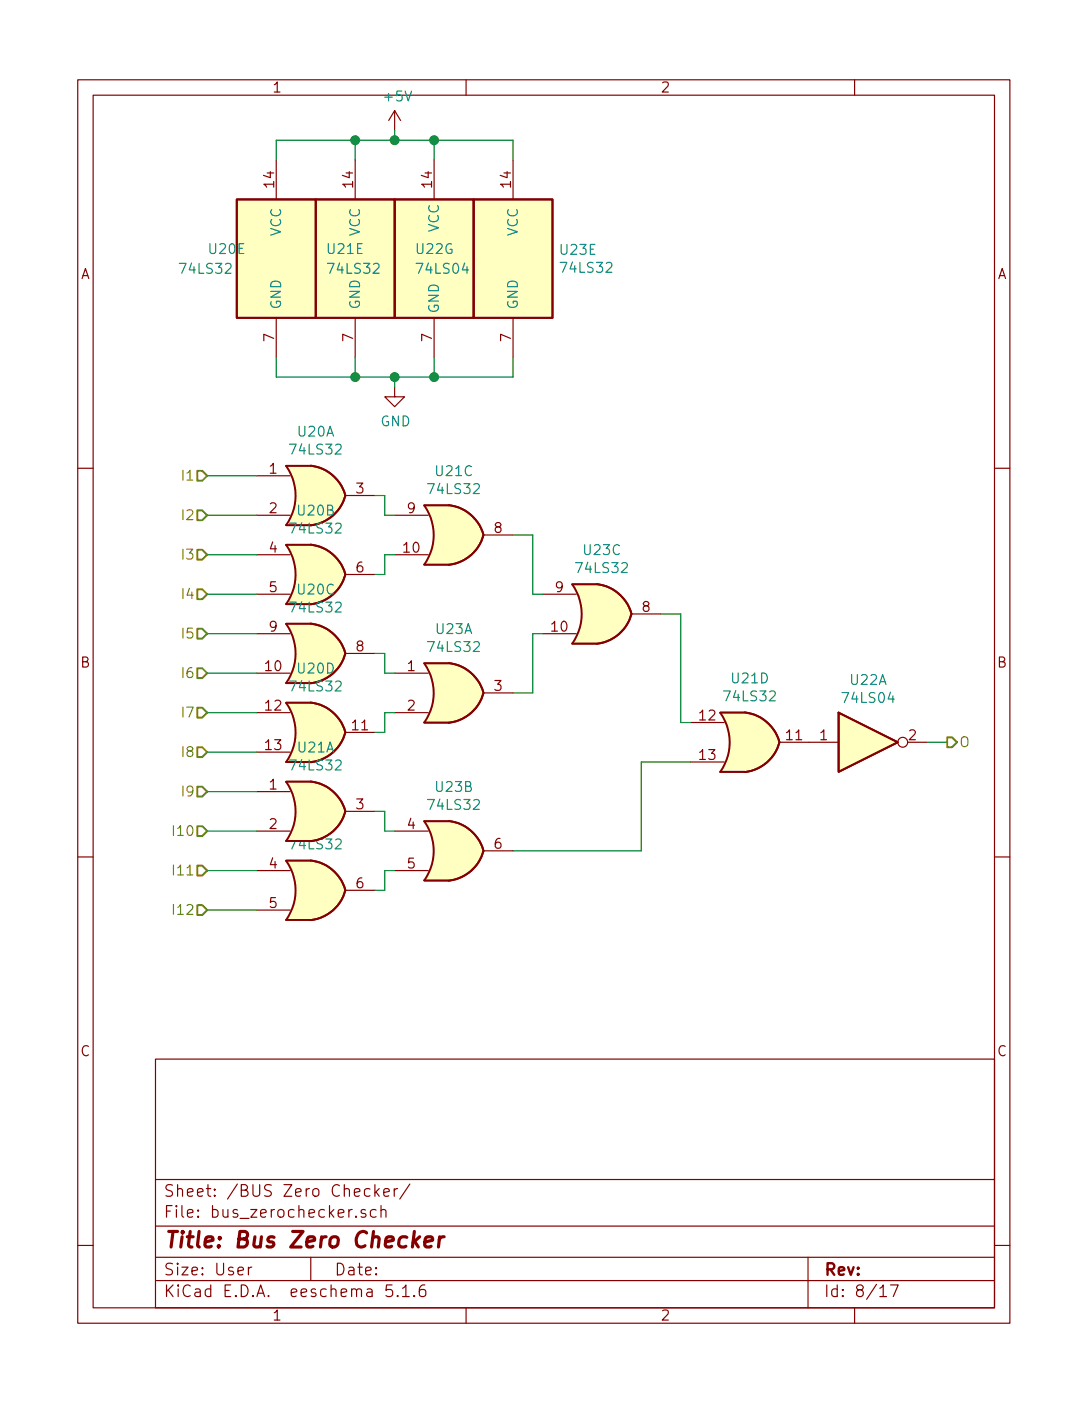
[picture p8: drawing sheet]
<svg xmlns="http://www.w3.org/2000/svg" width="140mm" height="180mm" viewBox="0 0 140 180" stroke-linecap="round" stroke-linejoin="round" font-family="sans-serif">
<g fill="none" stroke="#840000" stroke-width=".15">
<path d="M10 10.3h120v160h-120zM12 12.2h116v156.1h-116zM50.8 14.2l-.8 1.3M50.8 14.2v2.6M50.8 14.2l.8 1.3M60 10.3v1.9M110 10.3v1.9M35.6 20.6v5.1M45.7 20.6v5.1M55.9 20.6v5.1M66 20.6v5.1M35.6 40.9v5.1"/>
<path d="M45.7 40.9v5.1M50.8 49.8v1.3h1.3l-1.3 1.2-1.3-1.2h1.3M55.9 40.9v5.1M66 40.9v5.1M10 60.3h2M33 76.5h4.3M33 71.4h4.3M33 66.3h4.3M33 61.2h4.3M44.4 63.8h3.9M44.4 73.9h3.9M50.8 71.4h4.3"/>
<path d="M50.8 66.3h4.3M62.2 68.8h3.8M69.8 76.5h4.4M81.3 79h3.8M128 60.3h2M33 81.5h4.3M33 86.6h4.3M33 91.7h4.3M33 96.8h4.3M44.4 84.1h3.9M44.4 94.2h3.9M50.8 86.6h4.3"/>
<path d="M50.8 91.7h4.3M62.2 89.2h3.8M69.8 81.5h4.4M88.9 93h4.3M88.9 98h4.3M100.3 95.5h7.6M116.8 95.5h2.6M10 110.3h2M33 106.9h4.3M33 112h4.3M33 117.1h4.3M33 101.9h4.3"/>
<path d="M44.4 114.6h3.9M44.4 104.4h3.9M50.8 106.9h4.3M50.8 112h4.3M62.2 109.5h3.8M128 110.3h2M20 136.3h108v32h-108zM20 157.8h108M20 151.8h108M45.8 156.5h.1l-.1 .1v-.1v.1M47 155.7l-.3-.1-.2 .1v.2a.48 .48 0 0 0 .5 .3l.1 .1-.1 .2-.1 .1-.4-.1M47.6 153a.53 .53 0 0 0-.6 .1v.7a.53 .53 0 0 0 .6 .1"/>
<path d="M48.3 152.4v1.5M48.4 155.7a.48 .48 0 0 0-.7 .2v.4a.48 .48 0 0 0 .7 .2M48.4 153.4l.4 .5M48.8 152.9l-.5 .6M49 155.8a.38 .38 0 0 1 .7 0v.8M49 155.1v1.5M49.4 153.4l.7-.1-.1-.3-.4-.1-.2 .2 .1 .8h.1h.4M50.7 152.9v1M51.2 152.9l-.3 .1-.2 .2M52.8 152.4l-1.3 1.9M10 160.3h2M20 164.8h108"/>
<path d="M20 161.8h108M32 163v1M32.4 163l-.3 .1-.1 .2M40 161.8v3M50.5 165.3h-.7l-.1 .7a.62 .62 0 0 1 .7 0l.1 .2v.5l-.2 .1h-.4l-.2-.1M51.2 166.7l.1 .1h-.1h-.1l.1-.1v.1M51.8 165.8l.3-.2 .1-.3v1.5M51.8 166.8h.9M53.3 166.7l.1 .1h-.1v-.1v.1M54.7 165.3a.59 .59 0 0 0-.7 .7v.7a.54 .54 0 0 0 .8 0 .65 .65 0 0 0-.1-.7 .57 .57 0 0 0-.7 0v.2M60 168.3v2M104 161.8v6.5"/>
<path d="M110 168.3v2M113.3 165.8l.3-.2 .1-.3v1.5M113.3 166.8h.8M114.6 165.3h1l-.6 1.5M128 160.3h2"/>
<circle cx="116.2" cy="95.5" r=".63"/>
</g>
<path d="M53.4 159.7l.4 .8M54 159.1l-.8 .8M54.7 159.8l1-.2-.1-.4-.5-.1-.2 .1-.2 .2v.8v.2l.2 .1h.4l.2-.1M56.6 159.1l-.2 1.4M57.2 159.1a.55 .55 0 0 0-.7 .4" fill="none" stroke="#840000" stroke-width=".41"/>
<g fill="#ffffc2" stroke="#ffffc2" stroke-width=".13">
<path d="M57.8 105.6a5.2 5.2 0 0 1 4.4 3.9l-5 1.3z"/>
<path d="M57.2 108.2l5 1.3a5.2 5.2 0 0 1-4.4 3.8z"/>
<path d="M54.6 113.3h3.2z"/>
<path d="M54.6 105.7h3.2z"/>
<path d="M54.6 105.7h3.2v7.6h-3.2a6.7 6.7 0 0 0 0-7.6z"/>
<path d="M76.8 75.2a5.2 5.2 0 0 1 4.5 3.8l-5 1.3z"/>
<path d="M76.3 77.7l5 1.3a5.2 5.2 0 0 1-4.5 3.8z"/>
<path d="M73.7 82.8h3.1z"/>
<path d="M73.7 75.2h3.1z"/>
<path d="M73.7 75.2h3.1v7.6h-3.1a6.7 6.7 0 0 0 0-7.6z"/>
<path d="M95.9 91.7a5.2 5.2 0 0 1 4.4 3.8l-5 1.3z"/>
<path d="M95.3 94.2l5 1.3a5.2 5.2 0 0 1-4.4 3.8z"/>
<path d="M92.7 99.3h3.2z"/>
<path d="M92.7 91.7h3.2z"/>
<path d="M92.7 91.7h3.2v7.6h-3.2a6.7 6.7 0 0 0 0-7.6z"/>
<path d="M57.8 85.3a5.2 5.2 0 0 1 4.4 3.8l-5 1.4z"/>
<path d="M57.2 87.8l5 1.4a5.2 5.2 0 0 1-4.4 3.8z"/>
<path d="M54.6 93h3.2z"/>
<path d="M54.6 85.3h3.2z"/>
<path d="M54.6 85.3h3.2v7.7h-3.2a6.7 6.7 0 0 0 0-7.7z"/>
<path d="M61 25.7h10.1v15.2h-10.1z"/>
<path d="M107.9 91.7l7.7 3.8-7.7 3.8z"/>
<path d="M50.8 25.7h10.2v15.2h-10.2z"/>
<path d="M57.8 65a5.2 5.2 0 0 1 4.4 3.8l-5 1.4z"/>
<path d="M57.2 67.5l5 1.4a5.2 5.2 0 0 1-4.4 3.8z"/>
<path d="M54.6 72.6h3.2z"/>
<path d="M54.6 65h3.2z"/>
<path d="M54.6 65h3.2v7.6h-3.2a6.7 6.7 0 0 0 0-7.6z"/>
<path d="M40 110.7a5.2 5.2 0 0 1 4.4 3.8l-5 1.4z"/>
<path d="M39.4 113.2l5 1.4a5.2 5.2 0 0 1-4.4 3.8z"/>
<path d="M36.8 118.4h3.2z"/>
<path d="M36.8 110.7h3.2z"/>
<path d="M36.8 110.7h3.2v7.7h-3.2a6.7 6.7 0 0 0 0-7.7z"/>
<path d="M40.6 25.7h10.2v15.2h-10.2z"/>
<path d="M30.5 25.7h10.1v15.2h-10.1z"/>
<path d="M40 59.9a5.2 5.2 0 0 1 4.4 3.8l-5 1.4z"/>
<path d="M39.4 62.4l5 1.4a5.2 5.2 0 0 1-4.4 3.8z"/>
<path d="M36.8 67.6h3.2z"/>
<path d="M36.8 59.9h3.2z"/>
<path d="M36.8 59.9h3.2v7.7h-3.2a6.7 6.7 0 0 0 0-7.7z"/>
<path d="M40 70.1a5.2 5.2 0 0 1 4.4 3.8l-5 1.3z"/>
<path d="M39.4 72.6l5 1.3a5.2 5.2 0 0 1-4.4 3.9z"/>
<path d="M36.8 77.7h3.2z"/>
<path d="M36.8 70.1h3.2z"/>
<path d="M36.8 70.1h3.2v7.6h-3.2a6.7 6.7 0 0 0 0-7.6z"/>
<path d="M40 80.2a5.2 5.2 0 0 1 4.4 3.9l-5 1.3z"/>
<path d="M39.4 82.8l5 1.3a5.2 5.2 0 0 1-4.4 3.8z"/>
<path d="M36.8 87.9h3.2z"/>
<path d="M36.8 80.3h3.2z"/>
<path d="M36.8 80.3h3.2v7.6h-3.2a6.7 6.7 0 0 0 0-7.6z"/>
<path d="M40 90.4a5.2 5.2 0 0 1 4.4 3.8l-5 1.4z"/>
<path d="M39.4 92.9l5 1.4a5.2 5.2 0 0 1-4.4 3.8z"/>
<path d="M36.8 98h3.2z"/>
<path d="M36.8 90.4h3.2z"/>
<path d="M36.8 90.4h3.2v7.6h-3.2a6.7 6.7 0 0 0 0-7.6z"/>
<path d="M40 100.6a5.2 5.2 0 0 1 4.4 3.8l-5 1.3z"/>
<path d="M39.4 103.1l5 1.3a5.2 5.2 0 0 1-4.4 3.8z"/>
<path d="M36.8 108.2h3.2z"/>
<path d="M36.8 100.6h3.2z"/>
<path d="M36.8 100.6h3.2v7.6h-3.2a6.7 6.7 0 0 0 0-7.6z"/>
</g>
<g fill="none" stroke="#840000" stroke-width=".25">
<path d="M30.5 25.7h10.1v15.2h-10.1zM40.6 25.7h10.2v15.2h-10.2zM50.8 25.7h10.2v15.2h-10.2zM61 25.7h10.1v15.2h-10.1zM36.8 59.9h3.2M36.9 60a6.6 6.6 0 0 1 0 7.5M40 59.9a5.2 5.2 0 0 1 4.4 3.8M36.8 77.7h3.2M36.8 70.1h3.2M36.9 70.1a6.6 6.6 0 0 1 0 7.6M40 70.1a5.2 5.2 0 0 1 4.4 3.8M44.4 63.8a5.2 5.2 0 0 1-4.4 3.8h-3.2"/>
<path d="M44.4 73.9a5.2 5.2 0 0 1-4.4 3.9M54.6 65h3.2M54.6 65.1a6.6 6.6 0 0 1 0 7.5M57.8 65a5.2 5.2 0 0 1 4.4 3.8M62.2 68.9a5.2 5.2 0 0 1-4.4 3.8l-3.2-.1M73.7 75.2h3.1a5.2 5.2 0 0 1 4.5 3.8M73.7 75.2a6.6 6.6 0 0 1 0 7.6M81.3 79a5.2 5.2 0 0 1-4.5 3.8M36.8 80.3l3.2-.1a5.2 5.2 0 0 1 4.4 3.9M36.8 87.9h3.2M36.8 98h3.2M36.8 90.4h3.2"/>
<path d="M36.9 80.3a6.6 6.6 0 0 1 0 7.6M36.9 90.5a6.6 6.6 0 0 1 0 7.5M40 90.4a5.2 5.2 0 0 1 4.4 3.8M44.4 84.1a5.2 5.2 0 0 1-4.4 3.8M44.4 94.3a5.2 5.2 0 0 1-4.4 3.8M54.6 93h3.2M54.6 85.3h3.2M54.6 85.4a6.6 6.6 0 0 1 0 7.5M57.8 85.3a5.2 5.2 0 0 1 4.4 3.8M62.2 89.2a5.2 5.2 0 0 1-4.4 3.8M73.7 82.8h3.1M92.7 91.7h3.2a5.2 5.2 0 0 1 4.4 3.8"/>
<path d="M92.7 99.3h3.2M92.7 91.7a6.6 6.6 0 0 1 0 7.6M100.3 95.5a5.2 5.2 0 0 1-4.4 3.8M107.9 91.7l7.7 3.8-7.7 3.8zM36.8 110.7h3.2a5.2 5.2 0 0 1 4.4 3.8M36.8 118.4h3.2M36.8 100.6h3.2M36.9 110.8a6.6 6.6 0 0 1 0 7.5M36.9 100.6a6.6 6.6 0 0 1 0 7.6M40 100.6a5.2 5.2 0 0 1 4.4 3.8M44.4 114.6a5.2 5.2 0 0 1-4.4 3.8M44.4 104.4a5.2 5.2 0 0 1-4.4 3.8h-3.2"/>
<path d="M54.6 113.3h3.2M54.6 105.7h3.2M54.6 105.7a6.6 6.6 0 0 1 0 7.6M57.8 105.6a5.2 5.2 0 0 1 4.4 3.9M62.2 109.5a5.2 5.2 0 0 1-4.4 3.8"/>
</g>
<g fill="none" stroke="#008400" stroke-width=".15">
<path d="M45.7 18v2.6M50.8 16.8v1.2M55.9 18v2.6M35.6 20.6v-2.6h30.4v2.6M35.6 46v2.5h30.4v-2.5M45.7 46v2.5M50.8 48.5v1.3M55.9 46v2.5M26.7 76.5h6.3M26.7 66.3h6.3M26.7 71.4h6.3M26.7 61.2h6.3"/>
<path d="M48.3 63.8h1.2v2.5h1.3M50.8 71.4h-1.3v2.5h-1.2M66 68.8h2.6v7.7h1.2M85.1 79h2.5v14h1.3M26.7 96.8h6.3M26.7 91.7h6.3M26.7 86.6h6.3M26.7 81.5h6.3M48.3 84.1h1.2v2.5h1.3M50.8 91.7h-1.3v2.5h-1.2M69.8 81.5h-1.2v7.7h-2.6M88.9 98h-6.4v11.5h-16.5"/>
<path d="M119.4 95.5h2.5M26.7 101.9h6.3M26.7 106.9h6.3M26.7 112h6.3M26.7 117.1h6.3M48.3 104.4h1.2v2.5h1.3M50.8 112h-1.3v2.6h-1.2"/>
</g>
<g fill="none" stroke="#848400" stroke-width=".25">
<path d="M25.4 60.6h.6l.7 .6-.7 .7h-.6zM25.4 65.7h.6l.7 .6-.7 .6h-.6zM25.4 70.7h.6l.7 .7-.7 .6h-.6zM25.4 75.8h.6l.7 .7-.7 .6h-.6zM25.4 91.1h.6l.7 .6-.7 .6h-.6zM25.4 96.1h.6l.7 .7-.7 .6h-.6zM25.4 86h.6l.7 .6-.7 .7h-.6zM25.4 80.9h.6l.7 .6-.7 .7h-.6zM121.9 94.9h.7l.6 .6-.6 .6h-.7zM25.4 116.5h.6l.7 .6-.7 .6h-.6zM25.4 111.4h.6l.7 .6-.7 .7h-.6zM25.4 106.3h.6l.7 .6-.7 .7h-.6z"/>
<path d="M25.4 101.2h.6l.7 .7-.7 .6h-.6z"/>
</g>
<g fill="#008400" stroke="#008400" stroke-width=".25">
<circle cx="55.9" cy="48.5" r=".51"/>
<circle cx="50.8" cy="48.5" r=".51"/>
<circle cx="45.7" cy="48.5" r=".51"/>
<circle cx="55.9" cy="18" r=".51"/>
<circle cx="50.8" cy="18" r=".51"/>
<circle cx="45.7" cy="18" r=".51"/>
</g>
<text font-size="2.8" fill="#840000" x="21" y="160.6">Title: Bus Zero Checker</text>
<g font-size="2.1" fill="#840000">
<text x="21" y="154">Sheet: /BUS Zero Checker/</text>
<text x="21" y="156.7">File: bus_zerochecker.sch</text>
<text x="21" y="166.9">KiCad E.D.A. eeschema 5.1.6</text>
<text x="21" y="164.1">Size: User</text>
<text x="43" y="164.1">Date:</text>
<text x="106" y="164.1">Rev:</text>
<text x="106" y="166.9">Id: 8/17</text>
</g>
<g font-size="1.8" fill="#840000">
<text x="35" y="11.9">1</text>
<text x="85" y="11.9">2</text>
<text x="35.3" y="24.1" transform="rotate(-90 35.3 24.1)">14</text>
<text x="45.5" y="24.1" transform="rotate(-90 45.5 24.1)">14</text>
<text x="55.6" y="24.1" transform="rotate(-90 55.6 24.1)">14</text>
<text x="65.8" y="24.1" transform="rotate(-90 65.8 24.1)">14</text>
<text x="10.4" y="35.9">A</text>
<text x="128.4" y="35.9">A</text>
<text x="35.3" y="43.9" transform="rotate(-90 35.3 43.9)">7</text>
<text x="45.5" y="43.9" transform="rotate(-90 45.5 43.9)">7</text>
<text x="55.6" y="43.9" transform="rotate(-90 55.6 43.9)">7</text>
<text x="65.8" y="43.9" transform="rotate(-90 65.8 43.9)">7</text>
<text x="34.7" y="61">1</text>
<text x="45.9" y="63.5">3</text>
<text x="34.7" y="66">2</text>
<text x="34.7" y="71.1">4</text>
<text x="52" y="71.1">10</text>
<text x="52.5" y="66">9</text>
<text x="63.7" y="68.6">8</text>
<text x="34.7" y="76.2">5</text>
<text x="45.9" y="73.7">6</text>
<text x="71.5" y="76.2">9</text>
<text x="34.7" y="81.3">9</text>
<text x="45.9" y="83.8">8</text>
<text x="71" y="81.3">10</text>
<text x="82.7" y="78.7">8</text>
<text x="10.4" y="85.9">B</text>
<text x="34.2" y="86.4">10</text>
<text x="52.5" y="86.4">1</text>
<text x="63.7" y="88.9">3</text>
<text x="128.4" y="85.9">B</text>
<text x="34.2" y="91.4">12</text>
<text x="45.4" y="94">11</text>
<text x="52.5" y="91.4">2</text>
<text x="90.1" y="92.7">12</text>
<text x="101.3" y="95.3">11</text>
<text x="105.6" y="95.3">1</text>
<text x="117" y="95.3">2</text>
<text x="34.2" y="96.5">13</text>
<text x="34.7" y="101.6">1</text>
<text x="90.1" y="97.8">13</text>
<text x="34.7" y="106.7">2</text>
<text x="45.9" y="104.1">3</text>
<text x="52.5" y="106.7">4</text>
<text x="34.7" y="111.8">4</text>
<text x="52.5" y="111.8">5</text>
<text x="63.7" y="109.2">6</text>
<text x="34.7" y="116.8">5</text>
<text x="45.9" y="114.3">6</text>
<text x="10.4" y="135.9">C</text>
<text x="128.4" y="135.9">C</text>
<text x="35" y="169.9">1</text>
<text x="85" y="169.9">2</text>
</g>
<g font-size="1.8" fill="#008484">
<text x="49.6" y="13.1">+5V</text>
<text x="56.5" y="29.9" transform="rotate(-90 56.5 29.9)">VCC</text>
<text x="23.4" y="35.2">74LS32</text>
<text x="27" y="32.7">U20E</text>
<text x="36.2" y="30.4" transform="rotate(-90 36.2 30.4)">VCC</text>
<text x="42.2" y="32.7">U21E</text>
<text x="42.4" y="35.2">74LS32</text>
<text x="46.4" y="30.4" transform="rotate(-90 46.4 30.4)">VCC</text>
<text x="53.6" y="32.7">U22G</text>
<text x="53.8" y="35.2">74LS04</text>
<text x="66.7" y="30.4" transform="rotate(-90 66.7 30.4)">VCC</text>
<text x="72.2" y="32.8">U23E</text>
<text x="72.4" y="35.1">74LS32</text>
<text x="36.2" y="39.9" transform="rotate(-90 36.2 39.9)">GND</text>
<text x="46.4" y="39.9" transform="rotate(-90 46.4 39.9)">GND</text>
<text x="56.5" y="40.4" transform="rotate(-90 56.5 40.4)">GND</text>
<text x="66.7" y="39.9" transform="rotate(-90 66.7 39.9)">GND</text>
<text x="37.5" y="58.5">74LS32</text>
<text x="38.4" y="56.2">U20A</text>
<text x="49" y="54.9">GND</text>
<text x="55.3" y="63.6">74LS32</text>
<text x="56.2" y="61.3">U21C</text>
<text x="37.5" y="68.7">74LS32</text>
<text x="38.4" y="66.4">U20B</text>
<text x="75.2" y="71.4">U23C</text>
<text x="38.4" y="76.5">U20C</text>
<text x="74.4" y="73.7">74LS32</text>
<text x="37.5" y="78.8">74LS32</text>
<text x="55.3" y="83.9">74LS32</text>
<text x="56.2" y="81.6">U23A</text>
<text x="37.5" y="89">74LS32</text>
<text x="38.4" y="86.7">U20D</text>
<text x="94.3" y="87.9">U21D</text>
<text x="109.5" y="88.1">U22A</text>
<text x="93.4" y="90.3">74LS32</text>
<text x="108.7" y="90.5">74LS04</text>
<text x="37.5" y="99.1">74LS32</text>
<text x="38.4" y="96.8">U21A</text>
<text x="56.2" y="101.9">U23B</text>
<text x="38.4" y="107">U21B</text>
<text x="55.3" y="104.2">74LS32</text>
<text x="37.5" y="109.3">74LS32</text>
</g>
<g font-size="1.8" fill="#848400">
<text x="23.7" y="61.9">I1</text>
<text x="23.7" y="66.9">I2</text>
<text x="23.7" y="72">I3</text>
<text x="23.7" y="77.1">I4</text>
<text x="23.7" y="82.2">I5</text>
<text x="23.7" y="87.3">I6</text>
<text x="23.7" y="92.3">I7</text>
<text x="23.7" y="97.4">I8</text>
<text x="123.4" y="96.1">O</text>
<text x="22.7" y="107.6">I10</text>
<text x="23.7" y="102.5">I9</text>
<text x="22.7" y="112.7">I11</text>
<text x="22.7" y="117.7">I12</text>
</g>
</svg>
